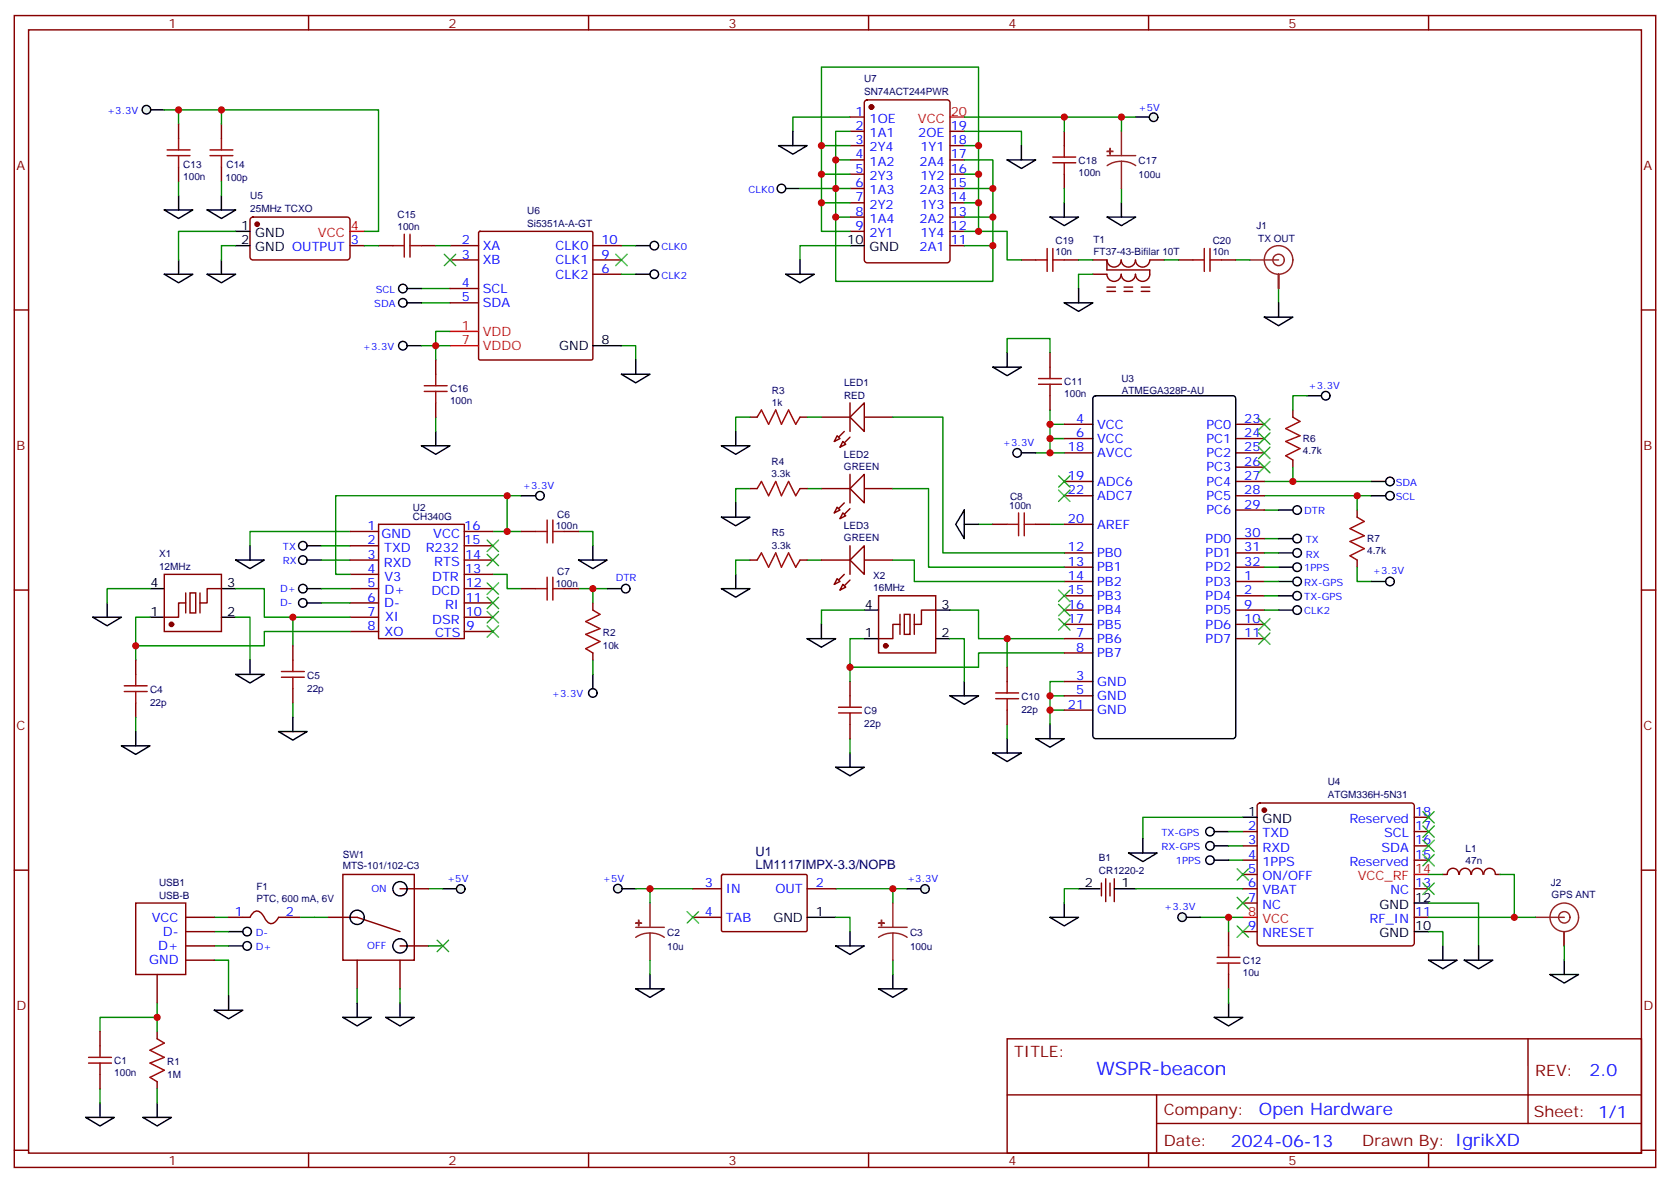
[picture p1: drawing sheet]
<svg xmlns="http://www.w3.org/2000/svg" width="412mm" height="292mm" viewBox="0 0 412 292" stroke-linecap="round" stroke-linejoin="round" font-family="sans-serif">
<g fill="none" stroke="#870000" stroke-width=".35">
<path d="M3.5 3.8h405.4v284.4h-405.4zM7.1 7.4h398.2v277.3h-398.2zM76.2 3.8v3.6M145.3 3.8v3.6M214.5 3.8v3.6M283.6 3.8v3.6M352.8 3.8v3.6M118.2 57.3l.3-.2h27.5l.4 .2v31.2l-.2 .3-27.7 .1-.3-.2zM3.5 76.5h3.6M111.1 60.6h7.1M111.1 64.2h7.1M111.1 71.2h7.1"/>
<path d="M111.1 74.8h7.1M146.4 60.6h7.1M146.4 64.2h7.1M146.4 67.7h7.1M405.3 76.5h3.6M262.8 104.7h7.1M262.8 108.3h7.1M262.8 111.8h7.1M262.8 118.9h7.1M305.2 104.7h7M305.2 108.3h7M305.2 111.8h7"/>
<path d="M305.2 118.9h7M305.2 115.3h7M128.8 131.2h3.5M139.3 131.2h3.6M245.2 129.4h3.5M255.8 129.4h3.5M262.8 129.4h7.1M262.8 122.4h7.1M262.8 136.5h7.1M305.2 122.4h7M305.2 136.5h7M305.2 125.9h7"/>
<path d="M305.2 133h7M3.5 145.7h3.6M128.8 145.3h3.5M139.3 145.3h3.6M146.4 148.8v1.8M262.8 140h7.1M262.8 143.5h7.1M262.8 147.1h7.1M262.8 150.6h7.1M262.8 154.1h7.1M262.8 157.7h7.1M305.2 140h7"/>
<path d="M305.2 143.5h7M305.2 147.1h7M305.2 150.6h7M305.2 154.1h7M305.2 157.7h7M405.3 145.7h3.6M146.4 161.2v1.7M262.8 161.2h7.1M262.8 168.2h7.1M262.8 171.8h7.1M262.8 175.3h7.1M3.5 214.8h3.6"/>
<path d="M405.3 214.8h3.6M38.8 254.7v1.7M248.7 256.4h156.6v28.3h-156.6zM377.3 256.5v20.8M38.8 267v1.8M248.7 270.3h156.5M285.6 277.3h119.6M285.6 270.3v14.1M3.5 284h3.6M76.2 284.7v3.5M145.3 284.7v3.5M214.5 284.7v3.5"/>
<path d="M283.6 284.7v3.5M352.8 284.7v3.5M405.3 284h3.6"/>
</g>
<g fill="none" stroke="#000" stroke-width=".35">
<path d="M100.5 74.8h3.6M100.5 71.2h3.6M157 60.6h3.5M312.2 78.3h7.1l-3.6 2.1zM315.7 74.8v3.5M100.5 85.3h3.6M146.4 85.3h7.1M153.5 92.4h7l-3.5 2.1zM157 88.9v3.5M270.1 97.9l.5-.2h33.8a.71 .71 0 0 1 .8 .7v83.2a.76 .76 0 0 1-.8 .8h-33.8a.76 .76 0 0 1-.7-.8v-83.2zM252.2 111.8h3.6M338.7 118.9h3.5"/>
<path d="M58.2 138.3h7.1l-3.6 2.1zM61.7 134.7v3.6M75.8 138.3h3.6M75.8 134.7h3.6M142.9 138.3h7l-3.5 2.1zM146.4 134.7v3.6M238.1 125.9v7.1l-2.1-3.6zM238.1 129.4h3.6M315.7 136.5h3.6M315.7 133h3.6M315.7 125.9h3.6M338.7 122.4h3.5"/>
<path d="M75.8 145.3h3.6M75.8 148.8h3.6M149.9 145.3h3.6M146.4 166.5v3.5M259.3 178.8v3.6M255.8 182.4h7l-3.5 2.1zM109.4 219.4h3.5M56.4 230h3.6M56.4 233.5h3.6M52.9 249.4h7.1l-3.6 2.1zM56.4 245.9v3.5M21.2 275.8h7l-3.5 2.2z"/>
<path d="M24.7 272.3v3.5M35.3 275.8h7l-3.5 2.2zM38.8 272.3v3.5"/>
<circle cx="99.5" cy="71.2" r="1.06"/>
<circle cx="99.5" cy="74.8" r="1.06"/>
<circle cx="161.6" cy="60.6" r="1.06"/>
<circle cx="99.5" cy="85.3" r="1.06"/>
<circle cx="251.2" cy="111.8" r="1.06"/>
<circle cx="343.3" cy="118.9" r="1.06"/>
<circle cx="74.8" cy="138.3" r="1.06"/>
<circle cx="74.8" cy="134.7" r="1.06"/>
<circle cx="320.3" cy="133" r="1.06"/>
<circle cx="320.3" cy="136.5" r="1.06"/>
<circle cx="320.3" cy="125.9" r="1.06"/>
<circle cx="343.3" cy="122.4" r="1.06"/>
<circle cx="74.8" cy="145.3" r="1.06"/>
<circle cx="74.8" cy="148.8" r="1.06"/>
<circle cx="154.5" cy="145.3" r="1.06"/>
<circle cx="146.4" cy="171.1" r="1.06"/>
<circle cx="61" cy="233.5" r="1.06"/>
<circle cx="61" cy="230" r="1.06"/>
</g>
<g fill="none" stroke="#008700" stroke-width=".35">
<path d="M104.1 74.8h7M104.1 71.2h7M153.5 60.6h3.5M315.7 71.2v3.6M153.5 85.3h3.5v3.6M255.8 111.8h7M262.8 108.3h-3.5v3.5M262.8 104.7h-3.5v3.6M312.2 118.9h26.5M79.4 138.3h7M79.4 134.7h7M86.4 131.2h-24.7v3.5"/>
<path d="M121.7 131.2h7.1M142.9 131.2h3.5v3.5M241.7 129.4h3.5M259.3 129.4h3.5M312.2 133h3.5M312.2 125.9h3.5M312.2 122.4h26.5M79.4 145.3h7M79.4 148.8h7M121.7 141.8h3.5v3.5h3.6M142.9 145.3h3.5v3.5M146.4 145.3h3.5"/>
<path d="M213.4 157.7h-3.5v7h31.8v-3.5h21.1M234.6 150.6h7.1v7.1h21.1M146.4 162.9v3.6M259.3 175.3v3.5M262.8 168.2h-3.5v3.6M262.8 171.8h-3.5v3.5h3.5M52.9 237h3.5v8.9M52.9 226.4h3.5M52.9 230h3.5M52.9 233.5h3.5M74.1 226.4h3.5M38.8 251.1h-14.1v3.6"/>
<path d="M38.8 247.6v7.1M24.7 268.8v3.5M38.8 268.8v3.5"/>
</g>
<g fill="none" stroke="#a10000" stroke-width=".35">
<path d="M132.3 131.2h2.8M135.1 128.4v5.6M136.5 128.4v5.6M136.5 131.2h2.8M248.7 129.4h2.8M251.5 126.6v5.7M252.9 129.4h2.9M252.9 126.6v5.7M132.3 145.3h2.8M135.1 142.5v5.6M136.5 145.3h2.8M136.5 142.5v5.6"/>
<path d="M146.4 150.6l1.8 1.1-3.6 1.7 3.6 1.8-3.6 1.4 3.6 1.8-3.6 1.7 1.8 1.1M38.8 256.4l1.8 1.1-3.6 1.8 3.6 1.7-3.6 1.4 3.6 1.8-3.6 1.8 1.8 1"/>
</g>
<g fill="none" stroke="#800000" stroke-width=".35">
<path d="M86.4 131.2h7.1M86.4 134.7h7.1M86.4 138.3h7.1M93.5 129.4h21.2v28.3h-21.2zM114.7 131.2h7M114.7 134.7h7M114.7 138.3h7M86.4 141.8h7.1M86.4 145.3h7.1M86.4 148.8h7.1M86.4 152.4h7.1M86.4 155.9h7.1"/>
<path d="M114.7 141.8h7M114.7 145.3h7M114.7 148.8h7M114.7 152.4h7M114.7 155.9h7"/>
</g>
<path d="M111.1 81.8h7.1M111.1 85.3h7.1" fill="none" stroke="#f00" stroke-width=".35"/>
<g fill="none" stroke="#8c2424" stroke-width=".35">
<path d="M308.7 64.2h7M315.7 67.7v3.5"/>
<circle cx="315.7" cy="64.2" r="1.41"/>
<circle cx="315.7" cy="64.2" r="3.5"/>
</g>
<g fill="none" stroke="#3c3" stroke-width=".35">
<path d="M152 62.8l2.9 2.8M154.9 62.8l-2.9 2.8M261.4 117.4l2.8 2.9M264.2 117.4l-2.8 2.9M310.8 103.3l2.8 2.9M310.8 106.9l2.8 2.8M310.8 110.4l2.8 2.8M310.8 113.9l2.8 2.8M313.6 103.3l-2.8 2.9M313.6 106.9l-2.8 2.8M313.6 110.4l-2.8 2.8M313.6 113.9l-2.8 2.8"/>
<path d="M120.3 133.3l2.8 2.8M120.3 136.8l2.8 2.9M123.1 133.3l-2.8 2.8M123.1 136.8l-2.8 2.9M261.4 121l2.8 2.8M264.2 121l-2.8 2.8M120.3 143.9l2.8 2.8M120.3 147.4l2.8 2.8M120.3 151l2.8 2.8M120.3 154.5l2.8 2.8M123.1 143.9l-2.8 2.8M123.1 147.4l-2.8 2.8"/>
<path d="M123.1 151l-2.8 2.8M123.1 154.5l-2.8 2.8M261.4 145.7l2.8 2.8M261.4 149.2l2.8 2.8M261.4 152.7l2.8 2.8M264.2 145.7l-2.8 2.8M264.2 149.2l-2.8 2.8M264.2 152.7l-2.8 2.8M310.8 152.7l2.8 2.8M310.8 156.2l2.8 2.9M313.6 152.7l-2.8 2.8M313.6 156.2l-2.8 2.9"/>
</g>
<circle cx="113.8" cy="219.4" r="1.06" fill="#f0f0f0" stroke="#000" stroke-width=".35"/>
<path d="M105.8 219.4h3.6M77.6 226.4h3.5M105.8 233.5h3.6M88.2 244.1v3.5M98.8 244.1v3.5" fill="none" stroke="#008700" stroke-width=".35"/>
<path d="M84.7 215.9h17.6v21.1h-17.6zM98.8 219.4h7M81.1 226.4h7.1l10.6 3.6M88.2 237v7.1M98.8 233.5h7M98.8 237v7.1" fill="none" stroke="#870000" stroke-width=".35"/>
<g fill="none" stroke="#000" stroke-width=".35">
<path d="M153.5 219.4h3.5M84.7 251.1h7l-3.5 2.2zM88.2 247.6v3.5M95.2 251.1h7.1l-3.5 2.2zM98.8 247.6v3.5"/>
<circle cx="98.8" cy="219.4" r="1.76"/>
<circle cx="88.2" cy="226.4" r="1.76"/>
<circle cx="98.8" cy="233.5" r="1.76"/>
</g>
<path d="M107.9 232.1l2.9 2.8M110.8 232.1l-2.9 2.8" fill="none" stroke="#3c3" stroke-width=".35"/>
<circle cx="152.6" cy="219.3" r="1.06" fill="#f0f0f0" stroke="#000" stroke-width=".35"/>
<path d="M206.4 219.4h14.1v3.5M220.5 219.4h3.5" fill="none" stroke="#008700" stroke-width=".35"/>
<path d="M224 219.4h3.5M206.4 233.5h7l-3.5 2.1zM209.9 230v3.5M217 244.1h7l-3.5 2.1zM220.5 240.6v3.5" fill="none" stroke="#000" stroke-width=".35"/>
<circle cx="228.4" cy="219.4" r="1.06" fill="#f0f0f0" stroke="#000" stroke-width=".35"/>
<path d="M312.2 147.1h3.5M303.4 205.3h3.5M303.4 208.8h3.5M306.9 201.8h-24.7v5.2M220.5 237v3.6M296.3 226.4h10.6M303.4 226.4v3.6M352.8 230h3.5v3.5M303.4 244.1v3.5" fill="none" stroke="#008700" stroke-width=".35"/>
<g fill="none" stroke="#870000" stroke-width=".35">
<path d="M310.7 198.4l.4-.2h37.4a.71 .71 0 0 1 .7 .7v33.9a.76 .76 0 0 1-.7 .7h-37.4a.76 .76 0 0 1-.7-.7v-33.9zM306.9 205.3h3.5M306.9 208.8h3.5M306.9 212.3h3.5M306.9 215.9h3.5M306.9 219.4h3.5M349.2 205.3h3.6M349.2 208.8h3.6M349.2 212.3h3.6M349.2 219.4h3.6M349.2 201.8h3.6M303.4 230v3.5"/>
<path d="M306.9 222.9h3.5M306.9 230h3.5M349.2 226.4h3.6M303.4 240.6v3.5"/>
</g>
<circle cx="312.2" cy="200" r=".53" fill="#870000" stroke="#870000" stroke-width=".35"/>
<g fill="none" stroke="#000" stroke-width=".35">
<path d="M315.7 143.5h3.6M315.7 147.1h3.6M278.7 210.6h7.1l-3.6 2.1zM282.2 207v3.6M299.9 208.8h3.5M299.9 205.3h3.5M306.9 201.8h3.5M292.8 226.4h3.5M349.2 230h3.6M349.2 222.9h3.6M352.8 237h7l-3.5 2.1zM356.3 233.5v3.5"/>
<path d="M299.9 251.1h7l-3.5 2.2zM303.4 247.6v3.5"/>
<circle cx="320.3" cy="147.1" r="1.06"/>
<circle cx="320.3" cy="143.5" r="1.06"/>
<circle cx="298.8" cy="208.8" r="1.06"/>
<circle cx="298.8" cy="205.3" r="1.06"/>
</g>
<path d="M349.2 215.9h3.6M306.9 226.4h3.5" fill="none" stroke="#f00" stroke-width=".35"/>
<path d="M300.6 236.3h5.6M300.6 237.7h5.6M303.4 233.5v2.8M303.4 237.7v2.9" fill="none" stroke="#a10000" stroke-width=".35"/>
<circle cx="291.9" cy="226.4" r="1.06" fill="#f0f0f0" stroke="#000" stroke-width=".35"/>
<g fill="none" stroke="#8c2424" stroke-width=".35">
<path d="M379.2 226.4h7.1M386.3 230v3.5"/>
<circle cx="386.3" cy="226.4" r="1.41"/>
<circle cx="386.3" cy="226.4" r="3.5"/>
</g>
<path d="M213.4 150.6h-10.6v3.5M234.6 157.7h3.5v10.5M352.8 215.9h3.5M370.4 215.9h3.5v10.5M352.8 222.9h12.3v10.6M352.8 226.4h26.4M386.3 233.5v3.5" fill="none" stroke="#008700" stroke-width=".35"/>
<g fill="none" stroke="#000" stroke-width=".35">
<path d="M37 27.1h3.6M58.2 57.1h3.5M40.6 67.7h7l-3.5 2.1zM44.1 64.2v3.5M51.2 67.7h7l-3.5 2.1zM54.7 64.2v3.5M58.2 60.6h3.5M199.3 157.7h7.1l-3.6 2.1zM202.8 154.1v3.6M213.4 157.7h3.6M213.4 150.6h3.6M231.1 157.7h3.5"/>
<path d="M231.1 150.6h3.5M234.6 171.8h7.1l-3.6 2.1zM238.1 168.2v3.6M361.6 237h7.1l-3.6 2.1zM365.1 233.5v3.5M386.3 237v3.6M382.8 240.6h7l-3.5 2.1z"/>
</g>
<g fill="none" stroke="#870000" stroke-width=".35">
<path d="M54.7 30.7v3.5M54.7 41.2v3.6M62 53.8l.4-.2h23.3a.71 .71 0 0 1 .7 .7v9.2a.76 .76 0 0 1-.7 .7h-23.3a.76 .76 0 0 1-.7-.7v-9.2zM86.4 60.6h3.6M217 147.1h14.1v14.1h-14.1zM222.2 154.1h-1.7v3.6h-3.5M223.3 151.7h1.4v4.9h-1.4zM231.1 150.6h-3.6v3.5h-1.7M356.3 215.9h1.1M357.4 215.8a1.41 1.41 0 0 1 1.4-1.5 1.41 1.41 0 0 1 1.4 1.5M360.4 215.8a1.41 1.41 0 0 1 1.4-1.5 1.41 1.41 0 0 1 1.4 1.5M363.4 215.8a1.41 1.41 0 0 1 1.4-1.5 1.41 1.41 0 0 1 1.4 1.5"/>
<path d="M366.4 215.8a1.41 1.41 0 0 1 1.4-1.5 1.41 1.41 0 0 1 1.4 1.5M369.4 215.9h1"/>
</g>
<path d="M109.7 62.8l2.8 2.8M112.5 62.8l-2.8 2.8" fill="none" stroke="#3c3" stroke-width=".35"/>
<g fill="#870000" stroke="#870000" stroke-width=".35">
<circle cx="218.7" cy="159.4" r=".53"/>
<circle cx="63.5" cy="55.4" r=".53"/>
</g>
<path d="M222.2 151.7v4.9M225.8 151.7v4.9" fill="none" stroke="#871200" stroke-width=".35"/>
<path d="M86.4 57.1h3.6" fill="none" stroke="#f00" stroke-width=".35"/>
<path d="M51.9 38.4h5.6M51.9 37h5.6M54.7 34.2v2.8M54.7 38.4v2.8" fill="none" stroke="#a10000" stroke-width=".35"/>
<circle cx="36.2" cy="27.1" r="1.06" fill="#f0f0f0" stroke="#000" stroke-width=".35"/>
<path d="M40.6 27.1h52.9v30h-3.5M44.1 44.8v3.5M54.7 44.8v3.5M58.2 57.1h-14.1v7.1M58.2 60.6h-3.5v3.6" fill="none" stroke="#008700" stroke-width=".35"/>
<path d="M40.6 51.8h7l-3.5 2.1zM44.1 48.3v3.5M51.2 51.8h7l-3.5 2.1zM54.7 48.3v3.5" fill="none" stroke="#000" stroke-width=".35"/>
<g fill="none" stroke="#3c3" stroke-width=".35">
<path d="M305.5 214.5l2.8 2.8M308.3 214.5l-2.8 2.8M351.4 218l2.8 2.8M351.4 210.9l2.8 2.8M351.4 207.4l2.8 2.8M351.4 203.9l2.8 2.8M351.4 200.3l2.8 2.9M354.2 218l-2.8 2.8M354.2 210.9l-2.8 2.8M354.2 207.4l-2.8 2.8M354.2 203.9l-2.8 2.8M354.2 200.3l-2.8 2.9"/>
<path d="M305.5 221.5l2.8 2.8M305.5 228.6l2.8 2.8M308.3 221.5l-2.8 2.8M308.3 228.6l-2.8 2.8"/>
</g>
<path d="M202.8 103h7.1M213.4 103h7.1" fill="none" stroke="#870000" stroke-width=".35"/>
<path d="M209.9 103l3.5-3.6v7.1z" fill="#fff" stroke="#870000" stroke-width=".35"/>
<path d="M208.5 106.5l-2.5 2.5M209.9 107.9l-2.5 2.5" fill="none" stroke="#870000" stroke-width=".35"/>
<g fill="#f0f0f0" stroke="#870000" stroke-width=".35">
<path d="M206.7 107.6l.7 .7-1.4 .7z"/>
<path d="M208.1 109l.7 .7-1.4 .7z"/>
</g>
<path d="M209.9 99.4v7.1M202.8 120.6h7.1M213.4 120.6h7.1" fill="none" stroke="#870000" stroke-width=".35"/>
<path d="M209.9 120.6l3.5-3.5v7z" fill="#fff" stroke="#870000" stroke-width=".35"/>
<path d="M208.5 124.1l-2.5 2.5M209.9 125.6l-2.5 2.4" fill="none" stroke="#870000" stroke-width=".35"/>
<g fill="#f0f0f0" stroke="#870000" stroke-width=".35">
<path d="M206.7 125.2l.7 .7-1.4 .7z"/>
<path d="M208.1 126.6l.7 .7-1.4 .7z"/>
</g>
<g fill="none" stroke="#870000" stroke-width=".35">
<path d="M185.2 103h1.8M197.6 103h1.7M209.9 117.1v7M202.8 138.3h7.1M213.4 138.3h7.1M40.6 141.8h14.1v14.1h-14.1zM45.9 148.8h-1.8v3.6h-3.5M46.9 146.4h1.4v4.9h-1.4zM54.7 145.3h-3.5v3.5h-1.8M72.3 159.4v3.5M33.5 162.9v3.6M33.5 173.5v3.6"/>
<path d="M72.3 170v3.5M209.9 168.2v3.6M209.9 178.8v3.6M248.7 164.7v3.5M248.7 175.3v3.5"/>
</g>
<g fill="none" stroke="#a10000" stroke-width=".35">
<path d="M187 103l1-1.8 1.8 3.5 1.8-3.5 1.4 3.5 1.7-3.5 1.8 3.5 1.1-1.7M30.7 170.7h5.6M30.7 169.3h5.6M33.5 166.5v2.8M33.5 170.7v2.8M69.5 167.2h5.6M69.5 165.8h5.6M72.3 162.9v2.9M72.3 167.2v2.8M207.1 176h5.6M207.1 174.6h5.6M209.9 171.8v2.8"/>
<path d="M209.9 176v2.8M245.9 172.5h5.6M245.9 171.1h5.6M248.7 168.2v2.9M248.7 172.5v2.8"/>
</g>
<g fill="none" stroke="#008700" stroke-width=".35">
<path d="M153.5 67.7h3.5M104.1 85.3h7M111.1 81.8h-3.5v3.5M185.2 103h-3.5v3.5M199.3 103h3.5M185.2 120.6h-3.5v3.5M185.2 138.3h-3.5v3.5M199.3 120.6h3.5M199.3 138.3h3.5M312.2 136.5h3.5M33.5 159.4v3.5M37 145.3h-10.5v3.5"/>
<path d="M37 152.4h-3.5v7h31.8v-3.5h21.1M58.2 152.4h3.5v10.5M58.2 145.3h7.1v7.1h21.1M72.3 152.4v7M248.7 157.7v7M312.2 150.6h3.5M312.2 143.5h3.5M312.2 140h3.5M33.5 177.1v3.5M72.3 173.5v3.6M209.9 164.7v3.5M248.7 178.8v3.6"/>
<path d="M209.9 182.4v3.5M303.4 212.3h3.5"/>
</g>
<g fill="none" stroke="#000" stroke-width=".35">
<path d="M157 67.7h3.5M178.2 110h7l-3.5 2.1zM181.7 106.5v3.5M178.2 127.7h7l-3.5 2.1zM181.7 124.1v3.6M22.9 152.4h7.1l-3.5 2.1zM26.5 148.8v3.6M37 152.4h3.6M37 145.3h3.6M54.7 152.4h3.5M54.7 145.3h3.5M178.2 145.3h7l-3.5 2.1z"/>
<path d="M181.7 141.8v3.5M315.7 140h3.6M315.7 150.6h3.6M58.2 166.5h7.1l-3.6 2.1zM61.7 162.9v3.6M72.3 177.1v3.5M30 184.1h7l-3.5 2.1zM33.5 180.6v3.5M68.8 180.6h7l-3.5 2.1zM206.4 189.4h7l-3.5 2.1zM209.9 185.9v3.5M245.2 185.9h7l-3.5 2.1z"/>
<path d="M248.7 182.4v3.5M299.9 212.3h3.5"/>
<circle cx="161.6" cy="67.7" r="1.06"/>
<circle cx="320.3" cy="150.6" r="1.06"/>
<circle cx="320.3" cy="140" r="1.06"/>
<circle cx="298.8" cy="212.3" r="1.06"/>
</g>
<circle cx="42.3" cy="154.1" r=".53" fill="#870000" stroke="#870000" stroke-width=".35"/>
<path d="M45.9 146.4v4.9M49.4 146.4v4.9" fill="none" stroke="#871200" stroke-width=".35"/>
<path d="M213.4 134.7v7.1l-3.5-3.5z" fill="#fff" stroke="#870000" stroke-width=".35"/>
<path d="M208.5 141.8l-2.5 2.5M209.9 143.2l-2.5 2.5" fill="none" stroke="#870000" stroke-width=".35"/>
<g fill="#f0f0f0" stroke="#870000" stroke-width=".35">
<path d="M206.7 142.8l.7 .7-1.4 .8z"/>
<path d="M208.1 144.3l.7 .7-1.4 .7z"/>
</g>
<path d="M319.3 101.2v1.8M319.3 113.6v1.7M209.9 134.7v7.1M335.1 125.9v1.8M335.1 138.3v1.7M272 218v3.2M273 216.9v5.7M274.1 218v3.2M275.2 216.9v5.7M56.4 226.4h5.3l.6-.9a1.56 1.56 0 0 1 2.7 .5l.2 .3a2.57 2.57 0 0 0 1.8 1.7 2.81 2.81 0 0 0 1.8-1.6h5.3" fill="none" stroke="#870000" stroke-width=".35"/>
<g fill="none" stroke="#008700" stroke-width=".35">
<path d="M44.1 27.1v3.6M54.7 27.1v3.6M305.2 64.2h3.5M107.6 85.3v3.6M248.7 87.1v-3.5h10.6v3.5M322.8 97.7h-3.5v3.5M107.6 103v3.5M220.5 103h12.3v33.5h30M259.3 101.2v3.5M319.3 115.3v3.6M125.2 122.4v8.8M128.8 122.4h-45.9v19.4h3.5"/>
<path d="M220.5 120.6h8.8v19.4h33.5M220.5 138.3h5.3v5.2h37M335.1 122.4v3.5M335.1 140v3.5h3.6M266.3 219.4h-3.5v3.5M280.5 219.4h26.4"/>
</g>
<g fill="none" stroke="#000" stroke-width=".35">
<path d="M194 46.5h3.6M245.2 90.6h7l-3.5 2.1zM248.7 87.1v3.5M322.8 97.7h3.5M104.1 110h7l-3.5 2.1zM107.6 106.5v3.5M128.8 122.4h3.5M338.7 143.5h3.5M266.3 219.4h5.3M275.2 219.4h5.3M259.3 226.4h7l-3.5 2.2zM262.8 222.9v3.5"/>
<circle cx="193" cy="46.5" r="1.06"/>
<circle cx="327.4" cy="97.7" r="1.06"/>
<circle cx="133.3" cy="122.4" r="1.06"/>
<circle cx="343.3" cy="143.5" r="1.06"/>
</g>
<path d="M319.3 103l1.7 1-3.5 1.8 3.5 1.8-3.5 1.4 3.5 1.7-3.5 1.8 1.8 1.1M335.1 127.7l1.8 1-3.5 1.8 3.5 1.8-3.5 1.4 3.5 1.7-3.5 1.8 1.7 1.1" fill="none" stroke="#a10000" stroke-width=".35"/>
<path d="M33.5 222.9h12.4v17.7h-12.4z" fill="#fff" stroke="#870000" stroke-width=".35"/>
<g fill="none" stroke="#870000" stroke-width=".35">
<path d="M44.1 30.7v3.5M209.9 28.9h3.5M209.9 32.4h3.5M209.9 35.9h3.5M209.9 39.5h3.5M213.7 24.9l.4-.2h19.8a.71 .71 0 0 1 .7 .7v38.8a.76 .76 0 0 1-.7 .7h-19.8a.76 .76 0 0 1-.7-.7v-38.8zM234.6 32.4h3.5M234.6 35.9h3.5M234.6 39.5h3.5M262.8 32.4v3.5M44.1 41.2v3.6M209.9 43h3.5"/>
<path d="M209.9 46.5h3.5M209.9 50.1h3.5M209.9 53.6h3.5M209.9 57.1h3.5M234.6 43h3.5M234.6 46.5h3.5M234.6 50.1h3.5M234.6 53.6h3.5M234.6 57.1h3.5M262.8 43v3.5M93.5 60.6h3.5M104.1 60.6h3.5"/>
<path d="M234.6 60.6h3.5M107.6 88.9v3.5M107.6 99.4v3.6M259.3 87.1v3.5M259.3 97.7v3.5M185.2 120.6h1.8M185.2 138.3h1.8M197.6 120.6h1.7M197.6 138.3h1.7M171.1 219.4h7.1M178.2 216l.3-.1h20.6l.2 .3v13.6l-.3 .2-20.7-.1-.1-.3zM199.3 219.4h7.1"/>
<path d="M45.9 226.4h7M45.9 230h7M45.9 233.5h7M45.9 237h7M171.1 226.4h7.1M24.7 254.7v3.5M38.8 240.6v7M24.7 265.3v3.5"/>
</g>
<g fill="none" stroke="#a10000" stroke-width=".35">
<path d="M41.3 38.4h5.6M41.3 37h5.6M44.1 34.2v2.8M44.1 38.4v2.8M260 38.8h5.6M262.8 35.9v2.9M99.8 57.8v5.7M101.2 57.8v5.7M260 40.2h5.6M262.8 40.2v2.8M97 60.6h2.8M101.2 60.6h2.9"/>
<path d="M104.8 96.6h5.6M104.8 95.2h5.6M107.6 92.4v2.8M107.6 96.6v2.8M256.5 94.9h5.6M256.5 93.5h5.6M259.3 90.6v2.9M259.3 94.9v2.8M187 120.6l1-1.7 1.8 3.5 1.8-3.5 1.4 3.5 1.7-3.5 1.8 3.5 1.1-1.8M187 138.3l1-1.8 1.8 3.5 1.8-3.5 1.4 3.5 1.7-3.5 1.8 3.5 1.1-1.7M24.7 258.2v2.8M21.9 262.4h5.6"/>
<path d="M21.9 261h5.6M24.7 262.4v2.9"/>
</g>
<g fill="none" stroke="#000" stroke-width=".35">
<path d="M192.3 35.9h7l-3.5 2.2zM195.8 32.4v3.5M248.7 39.5h7.1l-3.6 2.1zM252.2 35.9v3.6M280.5 28.9h3.5M259.3 53.6h7l-3.5 2.1zM262.8 50.1v3.5M273.4 53.6h7.1l-3.6 2.1zM276.9 50.1v3.5M194 67.7h7.1l-3.5 2.1zM197.6 64.2v3.5M209.9 60.6h3.5"/>
<path d="M199.3 226.4h7.1M157 244.1h7l-3.5 2.1zM160.5 240.6v3.5"/>
</g>
<g fill="none" stroke="#008700" stroke-width=".35">
<path d="M202.8 35.9v-19.4h38.9v19.4M206.4 39.5v7h3.5M209.9 32.4h-3.5v7.1h3.5M209.9 35.9h-7.1v7.1h7.1M209.9 28.9h-14.1v3.5M238.1 35.9h3.6v7.1h-3.6M238.1 39.5h7.1v7M238.1 32.4h14.1v3.5M238.1 28.9h24.7v3.5M262.8 28.9h14.1v3.5M276.9 28.9h3.6M202.8 43v7.1h7.1"/>
<path d="M202.8 50.1v7h7.1M206.4 46.5v7.1h3.5M206.4 53.6v15.9h38.8v-8.9M238.1 53.6h7.1v7h-7.1M238.1 46.5h7.1v7.1M241.7 43v7.1h-3.6M241.7 50.1v7h-3.6M262.8 46.5v3.6M276.9 46.5v3.6M90 60.6h3.5M107.6 60.6h3.5M209.9 60.6h-12.3v3.6"/>
<path d="M157 219.4h14.1M160.5 219.4v3.5M160.5 237v3.6M206.4 226.4h3.5v3.6"/>
</g>
<path d="M169.7 225l2.8 2.9M172.5 225l-2.8 2.9" fill="none" stroke="#3c3" stroke-width=".35"/>
<g fill="none" stroke="#8c2424" stroke-width=".35">
<path d="M273.4 38.4h7.1M276.9 39.8l1.9 .3 1.7 .8M276.9 39.8l-1.8 .3-1.7 .8M276.9 32.4v6M276.9 39.8v6.7M157 228.9h7M160.5 230.3l1.9 .3 1.6 .8M160.5 230.3l-1.8 .3-1.7 .8M160.5 222.9v6M160.5 230.3v6.7M217 228.9h7M220.5 230.3l1.8 .3 1.7 .8"/>
<path d="M220.5 230.3l-1.9 .3-1.6 .8M220.5 222.9v6M220.5 230.3v6.7"/>
</g>
<g fill="#8c2424" stroke="#8c2424" stroke-width=".35">
<path d="M217 227.9h1.4z"/>
<path d="M217.7 227.2v1.4z"/>
<path d="M157 227.9h1.4z"/>
<path d="M157.7 227.2v1.4z"/>
<path d="M273.4 37.4h1.4z"/>
<path d="M274.1 36.7v1.4z"/>
</g>
<circle cx="215.2" cy="26.4" r=".53" fill="#870000" stroke="#870000" stroke-width=".35"/>
<path d="M234.6 28.9h3.5" fill="none" stroke="#f00" stroke-width=".35"/>
<circle cx="284.9" cy="28.9" r="1.06" fill="#f0f0f0" stroke="#000" stroke-width=".35"/>
<path d="M197.6 46.5h8.8M241.7 57.1h7v7.1h3.5M266.3 64.2h3.6M269.9 67.7h-3.6v3.5M287.5 64.2h3.5" fill="none" stroke="#008700" stroke-width=".35"/>
<path d="M273.3 71.9h10.6M273.3 70.9h10.6" fill="none" stroke="#870000" stroke-width=".35" stroke-dasharray="2.1 2.1"/>
<path d="M252.2 64.2h3.6M262.8 64.2h3.5M269.9 64.2h3.4M273.3 64.2v2.4h10.6a2.08 2.08 0 0 1-1.7 2.9 1.76 1.76 0 0 1-1.8-1.8 1.76 1.76 0 0 1-1.8 1.8 1.76 1.76 0 0 1-1.7-1.8 1.76 1.76 0 0 1-1.8 1.8 1.76 1.76 0 0 1-1.8-1.8h-3.4M273.3 64.2a1.76 1.76 0 0 0 1.8 1.7 1.76 1.76 0 0 0 1.8-1.7 1.76 1.76 0 0 0 1.7 1.7 1.76 1.76 0 0 0 1.8-1.7 1.76 1.76 0 0 0 1.8 1.7 1.76 1.76 0 0 0 1.7-1.7M284 64.2h3.5M291 64.2h3.6M301.6 64.2h3.6" fill="none" stroke="#870000" stroke-width=".35"/>
<path d="M255.8 64.2h2.8M258.6 61.3v5.7M260 64.2h2.8M260 61.3v5.7M294.6 64.2h2.8M297.4 61.3v5.7M298.8 61.3v5.7M298.8 64.2h2.8" fill="none" stroke="#a10000" stroke-width=".35"/>
<path d="M262.8 74.8h7.1l-3.6 2.1zM266.3 71.2v3.6" fill="none" stroke="#000" stroke-width=".35"/>
<g fill="#c00">
<circle cx="259.3" cy="111.8" r=".88"/>
<circle cx="38.8" cy="251.1" r=".88"/>
<circle cx="146.4" cy="145.3" r=".88"/>
<circle cx="220.5" cy="219.4" r=".88"/>
<circle cx="303.4" cy="226.4" r=".88"/>
<circle cx="373.9" cy="226.4" r=".88"/>
<circle cx="107.6" cy="85.3" r=".88"/>
<circle cx="248.7" cy="157.7" r=".88"/>
<circle cx="259.3" cy="108.3" r=".88"/>
<circle cx="259.3" cy="171.8" r=".88"/>
<circle cx="259.3" cy="175.3" r=".88"/>
<circle cx="209.9" cy="164.7" r=".88"/>
<circle cx="33.5" cy="159.4" r=".88"/>
<circle cx="72.3" cy="152.4" r=".88"/>
<circle cx="125.2" cy="131.2" r=".88"/>
<circle cx="125.2" cy="122.4" r=".88"/>
<circle cx="319.3" cy="118.9" r=".88"/>
<circle cx="335.1" cy="122.4" r=".88"/>
<circle cx="259.3" cy="104.7" r=".88"/>
<circle cx="44.1" cy="27.1" r=".88"/>
<circle cx="54.7" cy="27.1" r=".88"/>
<circle cx="160.5" cy="219.4" r=".88"/>
<circle cx="206.4" cy="39.5" r=".88"/>
<circle cx="206.4" cy="46.5" r=".88"/>
<circle cx="202.8" cy="43" r=".88"/>
<circle cx="202.8" cy="50.1" r=".88"/>
<circle cx="241.7" cy="43" r=".88"/>
<circle cx="241.7" cy="50.1" r=".88"/>
<circle cx="245.2" cy="53.6" r=".88"/>
<circle cx="245.2" cy="46.5" r=".88"/>
<circle cx="206.4" cy="53.6" r=".88"/>
<circle cx="245.2" cy="60.6" r=".88"/>
<circle cx="202.8" cy="35.9" r=".88"/>
<circle cx="241.7" cy="35.9" r=".88"/>
<circle cx="262.8" cy="28.9" r=".88"/>
<circle cx="276.9" cy="28.9" r=".88"/>
<circle cx="241.7" cy="57.1" r=".88"/>
</g>
<text font-size="4.6" fill="#00f" x="270.8" y="265.5">WSPR-beacon</text>
<g font-size="4.2" fill="#00f">
<text x="392.5" y="265.7">2.0</text>
<text x="310.9" y="275.3">Open Hardware</text>
<text x="304" y="283.1">2024-06-13</text>
</g>
<g font-size="3.9" fill="#800">
<text x="250.5" y="261">TITLE:</text>
<text x="379.1" y="265.7">REV:</text>
<text x="287.4" y="275.2">Company:</text>
<text x="378.7" y="275.8">Sheet: 1/1</text>
<text x="287.4" y="282.9">Date:</text>
<text x="336.4" y="283">Drawn By: IgrikXD</text>
</g>
<g font-size="3.2" fill="#800">
<text x="41.6" y="6.8">1</text>
<text x="110.8" y="6.8">2</text>
<text x="179.9" y="6.8">3</text>
<text x="249.1" y="6.8">4</text>
<text x="318.2" y="6.8">5</text>
<text x="4.1" y="41.9">A</text>
<text x="405.9" y="41.9">A</text>
<text x="4.1" y="111.1">B</text>
<text x="405.9" y="111.1">B</text>
<text x="4.1" y="180.2">C</text>
<text x="405.9" y="180.2">C</text>
<text x="4.1" y="249.4">D</text>
<text x="405.9" y="249.4">D</text>
<text x="41.6" y="287.7">1</text>
<text x="110.8" y="287.7">2</text>
<text x="179.9" y="287.7">3</text>
<text x="249.1" y="287.7">4</text>
<text x="318.2" y="287.7">5</text>
</g>
<g font-size="3.2" fill="#00f">
<text x="211.2" y="28.5">1</text>
<text x="211.2" y="32.1">2</text>
<text x="211.2" y="35.6">3</text>
<text x="214.7" y="30.3">1OE</text>
<text x="214.7" y="33.8">1A1</text>
<text x="226.8" y="33.8">2OE</text>
<text x="234.8" y="35.6">18</text>
<text x="234.8" y="32.1">19</text>
<text x="211.2" y="39.1">4</text>
<text x="214.7" y="37.4">2Y4</text>
<text x="214.7" y="40.9">1A2</text>
<text x="227.1" y="40.9">2A4</text>
<text x="227.3" y="37.4">1Y1</text>
<text x="234.8" y="39.1">17</text>
<text x="211.2" y="42.7">5</text>
<text x="211.2" y="46.2">6</text>
<text x="214.7" y="44.4">2Y3</text>
<text x="214.7" y="47.9">1A3</text>
<text x="227.1" y="47.9">2A3</text>
<text x="227.3" y="44.4">1Y2</text>
<text x="234.8" y="46.2">15</text>
<text x="234.8" y="42.7">16</text>
<text x="211.2" y="49.7">7</text>
<text x="211.2" y="53.2">8</text>
<text x="214.7" y="51.5">2Y2</text>
<text x="227.3" y="51.5">1Y3</text>
<text x="234.8" y="53.2">13</text>
<text x="234.8" y="49.7">14</text>
<text x="211.2" y="56.8">9</text>
<text x="214.7" y="55">1A4</text>
<text x="214.7" y="58.5">2Y1</text>
<text x="227.1" y="55">2A2</text>
<text x="227.3" y="58.5">1Y4</text>
<text x="234.8" y="56.8">12</text>
<text x="86.6" y="60.3">3</text>
<text x="114" y="60.3">2</text>
<text x="114" y="63.8">3</text>
<text x="119.2" y="61.7">XA</text>
<text x="119.2" y="65.2">XB</text>
<text x="137.1" y="65.2">CLK1</text>
<text x="137.1" y="61.7">CLK0</text>
<text x="148.5" y="63.8">9</text>
<text x="148.5" y="60.3">10</text>
<text x="227.1" y="62.1">2A1</text>
<text x="234.8" y="60.3">11</text>
<text x="114" y="70.9">4</text>
<text x="137.1" y="68.8">CLK2</text>
<text x="148.5" y="67.3">6</text>
<text x="114" y="74.4">5</text>
<text x="119.2" y="72.3">SCL</text>
<text x="119.2" y="75.8">SDA</text>
<text x="265.7" y="104.4">4</text>
<text x="265.7" y="107.9">6</text>
<text x="270.9" y="105.8">VCC</text>
<text x="297.9" y="105.8">PC0</text>
<text x="307.3" y="104.4">23</text>
<text x="307.3" y="107.9">24</text>
<text x="263.7" y="111.4">18</text>
<text x="270.9" y="109.3">VCC</text>
<text x="270.9" y="112.9">AVCC</text>
<text x="297.9" y="109.3">PC1</text>
<text x="297.9" y="112.9">PC2</text>
<text x="307.3" y="111.4">25</text>
<text x="263.7" y="118.5">19</text>
<text x="270.9" y="119.9">ADC6</text>
<text x="297.9" y="116.4">PC3</text>
<text x="297.9" y="119.9">PC4</text>
<text x="307.3" y="115">26</text>
<text x="307.3" y="118.5">27</text>
<text x="263.7" y="122">22</text>
<text x="270.9" y="123.4">ADC7</text>
<text x="297.9" y="123.4">PC5</text>
<text x="307.3" y="122">28</text>
<text x="307.3" y="125.6">29</text>
<text x="90.8" y="130.8">1</text>
<text x="114.7" y="130.8">16</text>
<text x="263.7" y="129.1">20</text>
<text x="270.9" y="130.5">AREF</text>
<text x="297.9" y="127">PC6</text>
<text x="90.8" y="137.9">3</text>
<text x="90.8" y="134.4">2</text>
<text x="94.2" y="132.8">GND</text>
<text x="94.8" y="136.3">TXD</text>
<text x="105.1" y="136.3">R232</text>
<text x="107" y="132.8">VCC</text>
<text x="114.7" y="134.4">15</text>
<text x="114.8" y="137.9">14</text>
<text x="263.7" y="136.1">12</text>
<text x="270.9" y="137.5">PB0</text>
<text x="297.7" y="134">PD0</text>
<text x="297.7" y="137.5">PD1</text>
<text x="307.3" y="132.6">30</text>
<text x="307.3" y="136.1">31</text>
<text x="90.8" y="141.4">4</text>
<text x="94.8" y="140">RXD</text>
<text x="94.9" y="143.4">V3</text>
<text x="106.7" y="143.4">DTR</text>
<text x="107.2" y="139.8">RTS</text>
<text x="114.8" y="141.4">13</text>
<text x="263.7" y="139.7">13</text>
<text x="263.7" y="143.2">14</text>
<text x="270.9" y="141.1">PB1</text>
<text x="297.7" y="141.1">PD2</text>
<text x="307.3" y="139.7">32</text>
<text x="307.3" y="143.2">1</text>
<text x="90.8" y="148.5">6</text>
<text x="90.8" y="145">5</text>
<text x="94.9" y="149.7">D-</text>
<text x="95" y="146.5">D+</text>
<text x="106.5" y="146.9">DCD</text>
<text x="115" y="145">12</text>
<text x="115" y="148.5">11</text>
<text x="263.7" y="146.7">15</text>
<text x="270.9" y="144.6">PB2</text>
<text x="270.9" y="148.1">PB3</text>
<text x="297.7" y="144.6">PD3</text>
<text x="297.7" y="148.1">PD4</text>
<text x="307.3" y="146.7">2</text>
<text x="90.8" y="155.5">8</text>
<text x="90.8" y="152">7</text>
<text x="95.1" y="153.2">XI</text>
<text x="106.7" y="154.1">DSR</text>
<text x="109.9" y="150.4">RI</text>
<text x="115" y="152">10</text>
<text x="115.2" y="155.5">9</text>
<text x="263.7" y="150.2">16</text>
<text x="263.7" y="153.8">17</text>
<text x="270.9" y="151.7">PB4</text>
<text x="270.9" y="155.2">PB5</text>
<text x="297.7" y="151.7">PD5</text>
<text x="297.7" y="155.2">PD6</text>
<text x="307.3" y="150.2">9</text>
<text x="307.3" y="153.8">10</text>
<text x="95" y="157">XO</text>
<text x="107.4" y="157.3">CTS</text>
<text x="265.7" y="157.3">7</text>
<text x="265.7" y="160.8">8</text>
<text x="270.9" y="158.7">PB6</text>
<text x="297.7" y="158.7">PD7</text>
<text x="307.3" y="157.3">11</text>
<text x="265.7" y="167.9">3</text>
<text x="270.9" y="162.2">PB7</text>
<text x="265.7" y="171.4">5</text>
<text x="270.9" y="169.3">GND</text>
<text x="270.9" y="172.8">GND</text>
<text x="263.7" y="174.9">21</text>
<text x="270.9" y="176.4">GND</text>
<text x="333.2" y="203.2">Reserved</text>
<text x="349.4" y="201.4">18</text>
<text x="308.3" y="204.9">2</text>
<text x="308.3" y="208.5">3</text>
<text x="311.7" y="206.7">TXD</text>
<text x="341.8" y="206.7">SCL</text>
<text x="349.4" y="208.5">16</text>
<text x="349.4" y="204.9">17</text>
<text x="308.3" y="212">4</text>
<text x="308.3" y="215.5">5</text>
<text x="311.7" y="210.2">RXD</text>
<text x="311.7" y="213.7">1PPS</text>
<text x="333.2" y="213.7">Reserved</text>
<text x="341.2" y="210.2">SDA</text>
<text x="349.4" y="212">15</text>
<text x="174" y="219">3</text>
<text x="179.2" y="220.5">IN</text>
<text x="191.5" y="220.5">OUT</text>
<text x="201.4" y="219">2</text>
<text x="308.3" y="219">6</text>
<text x="311.7" y="217.3">ON/OFF</text>
<text x="311.7" y="220.8">VBAT</text>
<text x="343.4" y="220.8">NC</text>
<text x="349.4" y="219">13</text>
<text x="37.5" y="227.5">VCC</text>
<text x="58" y="226.1">1</text>
<text x="70.6" y="226.1">2</text>
<text x="174" y="226.1">4</text>
<text x="179.2" y="227.5">TAB</text>
<text x="308.3" y="222.6">7</text>
<text x="311.7" y="224.3">NC</text>
<text x="338.2" y="227.9">RF_IN</text>
<text x="349.4" y="226.1">11</text>
<text x="40.2" y="231">D-</text>
<text x="308.3" y="229.6">9</text>
<text x="311.7" y="231.4">NRESET</text>
<text x="36.8" y="238.1">GND</text>
<text x="39.1" y="234.6">D+</text>
</g>
<g font-size="3.2" fill="#f00">
<text x="234.8" y="28.5">20</text>
<text x="226.7" y="30.3">VCC</text>
<text x="78.5" y="58.5">VCC</text>
<text x="86.6" y="56.8">4</text>
<text x="114" y="81.5">1</text>
<text x="119.2" y="82.9">VDD</text>
<text x="114" y="85">7</text>
<text x="119.2" y="86.4">VDDO</text>
<text x="349.4" y="215.5">14</text>
<text x="335.3" y="217.3">VCC_RF</text>
<text x="308.3" y="226.1">8</text>
<text x="311.7" y="227.9">VCC</text>
</g>
<g font-size="3.2">
<text x="59.5" y="56.8">1</text>
<text x="63" y="58.5">GND</text>
<text x="59.5" y="60.3">2</text>
<text x="63" y="62.1">GND OUTPUT</text>
<text x="209.2" y="60.3">10</text>
<text x="214.7" y="62.1">GND</text>
<text x="138.1" y="86.4">GND</text>
<text x="148.5" y="85">8</text>
<text x="37.1" y="145">4</text>
<text x="56.1" y="145">3</text>
<text x="37.1" y="152">1</text>
<text x="56.1" y="152">2</text>
<text x="213.5" y="150.2">4</text>
<text x="232.5" y="150.2">3</text>
<text x="213.5" y="157.3">1</text>
<text x="232.5" y="157.3">2</text>
<text x="308.3" y="201.4">1</text>
<text x="311.7" y="203.2">GND</text>
<text x="267.9" y="219">2</text>
<text x="276.9" y="219">1</text>
<text x="191" y="227.5">GND</text>
<text x="201.4" y="226.1">1</text>
<text x="340.7" y="224.3">GND</text>
<text x="349.4" y="222.6">12</text>
<text x="340.7" y="231.4">GND</text>
<text x="349.4" y="229.6">10</text>
</g>
<g font-size="3.2" fill="#000080">
<text x="186.6" y="214.6">LM1117IMPX-3.3/NOPB</text>
<text x="186.6" y="211.4">U1</text>
</g>
<g font-size="2.5" fill="#000080">
<text x="213.4" y="23.4">SN74ACT244PWR</text>
<text x="213.4" y="20.3">U7</text>
<text x="45.3" y="41.4">C13</text>
<text x="55.9" y="41.4">C14</text>
<text x="266.3" y="40.4">C18</text>
<text x="281.2" y="40.6">C17</text>
<text x="45.3" y="44.4">100n</text>
<text x="55.7" y="44.6">100p</text>
<text x="266.3" y="43.4">100n</text>
<text x="281.2" y="43.9">100u</text>
<text x="61.8" y="52.4">25MHz TCXO</text>
<text x="61.8" y="49.2">U5</text>
<text x="98.2" y="53.8">C15</text>
<text x="130.2" y="52.9">U6</text>
<text x="98.2" y="56.8">100n</text>
<text x="130.2" y="56">Si5351A-A-GT</text>
<text x="270" y="60">T1</text>
<text x="310.3" y="56.6">J1</text>
<text x="310.7" y="59.8">TX OUT</text>
<text x="260.7" y="63">10n</text>
<text x="260.7" y="60.3">C19</text>
<text x="270" y="63">FT37-43-Bifilar 10T</text>
<text x="299.5" y="63">10n</text>
<text x="299.5" y="60.3">C20</text>
<text x="208.4" y="95.4">LED1</text>
<text x="262.8" y="95">C11</text>
<text x="276.9" y="94.4">U3</text>
<text x="111.1" y="99.8">100n</text>
<text x="111.1" y="96.8">C16</text>
<text x="190.6" y="100.2">1k</text>
<text x="190.6" y="97.2">R3</text>
<text x="208.4" y="98.4">RED</text>
<text x="262.8" y="98">100n</text>
<text x="277" y="97.2">ATMEGA328P-AU</text>
<text x="208.4" y="113">LED2</text>
<text x="321.7" y="112.2">4.7k</text>
<text x="321.7" y="109.2">R6</text>
<text x="190.5" y="117.8">3.3k</text>
<text x="190.5" y="114.7">R4</text>
<text x="208.4" y="116">GREEN</text>
<text x="249.2" y="125.6">100n</text>
<text x="249.4" y="123.3">C8</text>
<text x="102" y="126.1">U2</text>
<text x="102" y="128.4">CH340G</text>
<text x="137.2" y="130.7">100n</text>
<text x="137.6" y="127.9">C6</text>
<text x="208.4" y="130.7">LED3</text>
<text x="39.3" y="137.5">X1</text>
<text x="190.6" y="135.4">3.3k</text>
<text x="190.6" y="132.4">R5</text>
<text x="208.4" y="133.7">GREEN</text>
<text x="337.6" y="136.9">4.7k</text>
<text x="337.6" y="133.9">R7</text>
<text x="39.3" y="140.7">12MHz</text>
<text x="137.6" y="142">C7</text>
<text x="215.7" y="142.9">X2</text>
<text x="137.2" y="144.8">100n</text>
<text x="215.7" y="146">16MHz</text>
<text x="148.9" y="160.2">10k</text>
<text x="148.9" y="157">R2</text>
<text x="75.9" y="167.5">C5</text>
<text x="37" y="171.1">C4</text>
<text x="75.8" y="170.7">22p</text>
<text x="252.2" y="172.8">C10</text>
<text x="37" y="174.2">22p</text>
<text x="213.4" y="179.5">22p</text>
<text x="213.4" y="176.4">C9</text>
<text x="252.2" y="176">22p</text>
<text x="327.9" y="197">ATGM336H-5N31</text>
<text x="327.9" y="193.7">U4</text>
<text x="84.7" y="214.6">MTS-101/102-C3</text>
<text x="84.7" y="211.8">SW1</text>
<text x="271.4" y="215.9">CR1220-2</text>
<text x="271.4" y="212.7">B1</text>
<text x="361.9" y="213.3">47n</text>
<text x="361.9" y="210.2">L1</text>
<text x="39.3" y="221.9">USB-B</text>
<text x="39.3" y="218.6">USB1</text>
<text x="63.3" y="219.6">F1</text>
<text x="382.9" y="218.8">J2</text>
<text x="383.2" y="221.7">GPS ANT</text>
<text x="63.3" y="222.8">PTC, 600 mA, 6V</text>
<text x="164.7" y="231.1">C2</text>
<text x="224.7" y="231.1">C3</text>
<text x="164.7" y="234.4">10u</text>
<text x="224.7" y="234.4">100u</text>
<text x="306.9" y="237.9">C12</text>
<text x="306.9" y="240.9">10u</text>
<text x="28.2" y="262.6">C1</text>
<text x="41.3" y="262.9">R1</text>
<text x="28.2" y="265.6">100n</text>
<text x="41.3" y="266">1M</text>
</g>
<g font-size="2.5" fill="#00f">
<text x="26.5" y="28.2">+3.3V</text>
<text x="281.2" y="27.5">+5V</text>
<text x="184.9" y="47.6">CLK0</text>
<text x="163.3" y="61.7">CLK0</text>
<text x="163.3" y="68.8">CLK2</text>
<text x="92.4" y="75.8">SDA</text>
<text x="92.8" y="72.3">SCL</text>
<text x="89.6" y="86.4">+3.3V</text>
<text x="323.1" y="95.9">+3.3V</text>
<text x="247.6" y="110.2">+3.3V</text>
<text x="344.7" y="119.9">SDA</text>
<text x="129.1" y="120.6">+3.3V</text>
<text x="344.7" y="123.4">SCL</text>
<text x="322.1" y="127">DTR</text>
<text x="69.8" y="135.8">TX</text>
<text x="322.4" y="134">TX</text>
<text x="322.5" y="137.7">RX</text>
<text x="69.8" y="139.3">RX</text>
<text x="152.1" y="143.3">DTR</text>
<text x="322.1" y="141.1">1PPS</text>
<text x="339" y="141.8">+3.3V</text>
<text x="69.1" y="149.5">D-</text>
<text x="69.1" y="146">D+</text>
<text x="322.1" y="144.6">RX-GPS</text>
<text x="322.1" y="148.1">TX-GPS</text>
<text x="322.1" y="151.7">CLK2</text>
<text x="136.3" y="172.1">+3.3V</text>
<text x="286.8" y="209.9">RX-GPS</text>
<text x="286.8" y="206.3">TX-GPS</text>
<text x="290.3" y="213.4">1PPS</text>
<text x="91.7" y="220.2">ON</text>
<text x="110.4" y="217.6">+5V</text>
<text x="148.9" y="217.6">+5V</text>
<text x="224" y="217.6">+3.3V</text>
<text x="287.5" y="224.7">+3.3V</text>
<text x="63.1" y="231">D-</text>
<text x="63.1" y="234.6">D+</text>
<text x="90.7" y="234.4">OFF</text>
</g>
</svg>
